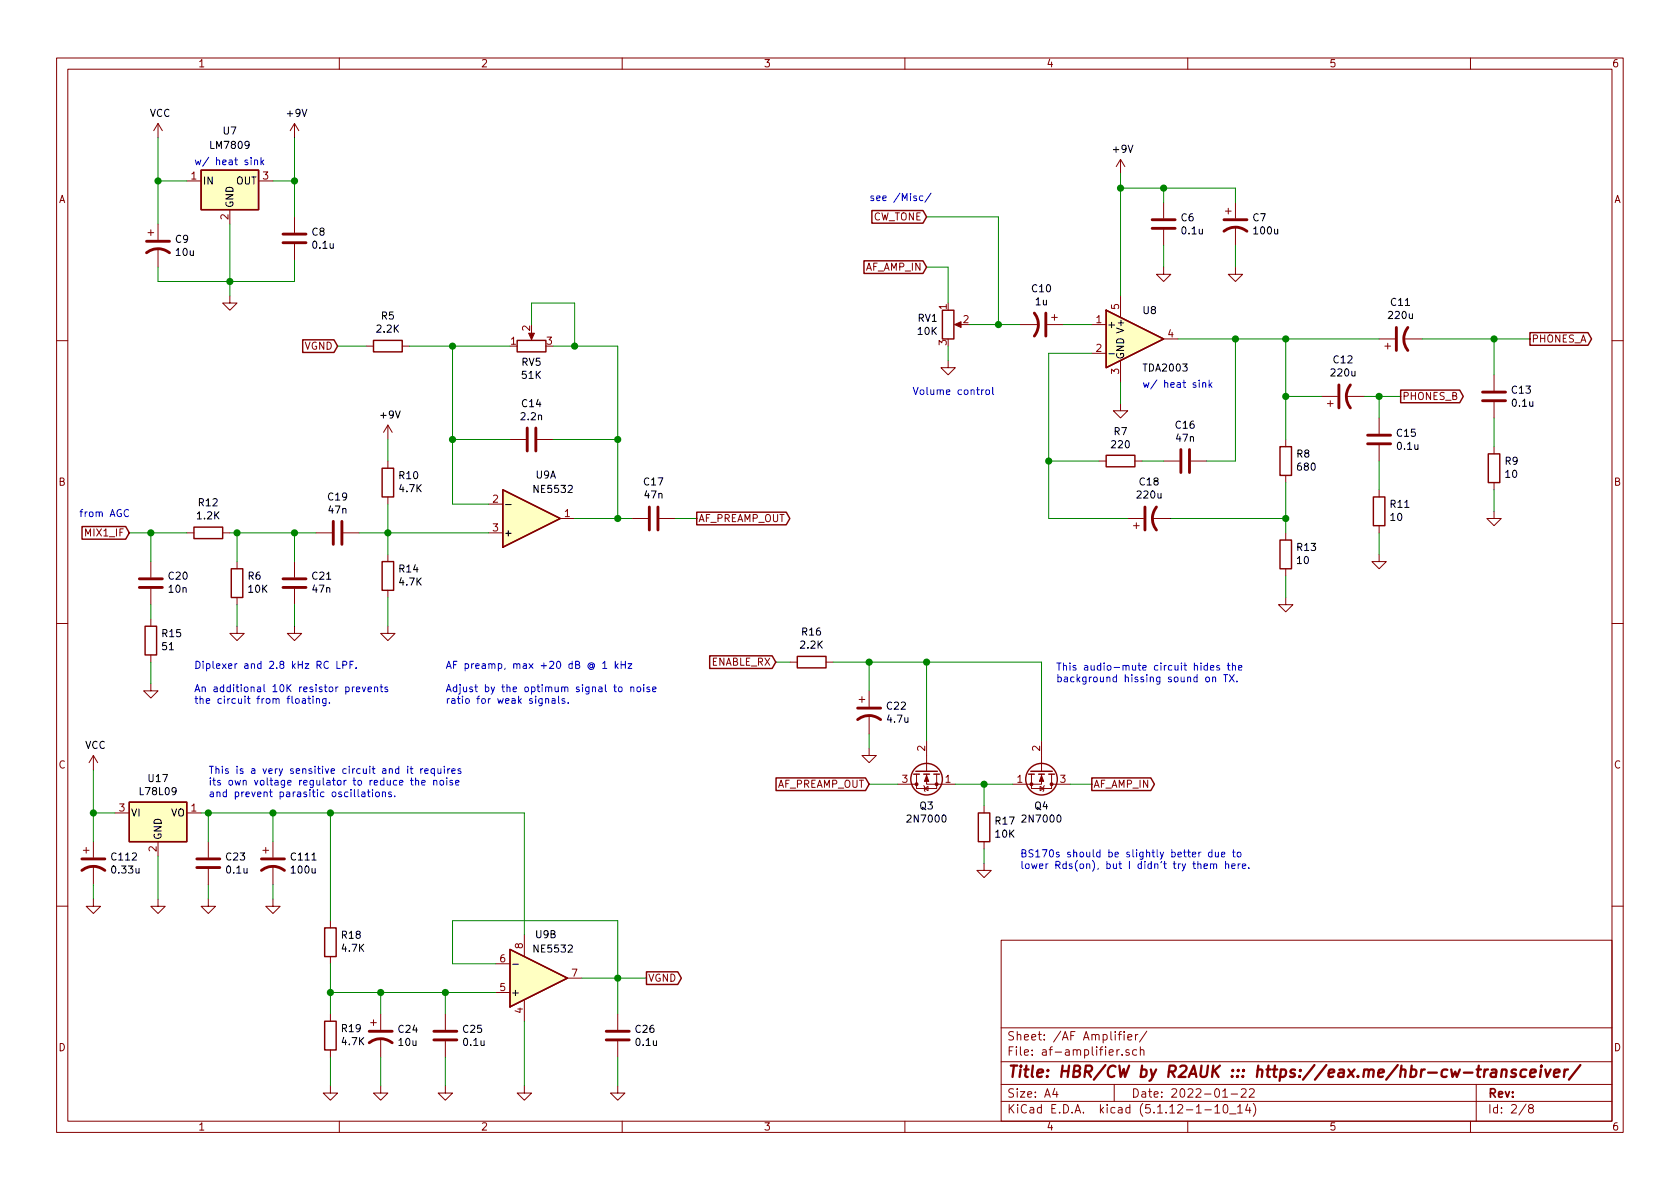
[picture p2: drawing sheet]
<svg xmlns="http://www.w3.org/2000/svg" width="297mm" height="210mm" viewBox="0 0 297 210" stroke-linecap="round" stroke-linejoin="round" font-family="sans-serif">
<g fill="none" stroke="#840000" stroke-width=".18">
<path d="M10 10.3h277v189.9h-277zM12 12.2h273v186.1h-273zM60 10.3v1.9M110 10.3v1.9M160 10.3v1.9M210 10.3v1.9M260 10.3v1.9M27.9 21.8v2.6M27.9 39.6v2.8M27.9 21.8l-.7 1.3M27.9 21.8l.8 1.3M33 32h2.6"/>
<path d="M40.6 37.1v2.5M45.7 32h2.6M52.1 21.8v2.6M52.1 38.3v2.8M52.1 21.8l-.8 1.3M52.1 21.8l.7 1.3M198.1 28.2v2.5M198.1 28.2l-.7 1.3M198.1 28.2l.8 1.3M205.7 35.8v2.8M216.7 37.3h1M217.2 36.8v1"/>
<path d="M218.4 35.8v2.8M26.2 41.1h1M26.7 40.6v1.1M27.9 43.9v3.3M40.6 52.3v1.3h1.3l-1.3 1.3-1.2-1.3h1.2M52.1 43.2v2.8M94 58.7v1M169.2 57.4h1M180.3 57.4h3.3M185.2 57.4h2.8M185.9 56.1h1M186.4 55.6v1"/>
<path d="M193 57.4h2.6M198.1 52.3v3.8M205.7 47.2v1.3h1.3l-1.3 1.3-1.2-1.3h1.2M205.7 59.9h2.6M205.7 40.6v2.8M218.4 47.2v1.3h1.3l-1.3 1.3-1.2-1.3h1.2M218.4 40.1v3.3M243.8 59.9h2.8M248.2 59.9h3.3M10 60.2h2M64.8 61.2h1.2M68.6 75.2l-.8 1.2"/>
<path d="M68.6 75.2v2.5M68.6 75.2l.7 1.2M71.1 61.2h1.3M90.2 77.7h2.8M95 77.7h2.8M167.6 63.7v1.3h1.3l-1.3 1.3-1.2-1.3h1.2M193 62.5h2.6M198.1 71.4v1.2h1.3l-1.3 1.3-1.3-1.3h1.3M198.1 63.7v3.9M227.3 77.7v1.3M233.7 70.1h2.8M234.7 71.4h1"/>
<path d="M235.2 70.9v1M238 70.1h3.3M243.8 73.9v2.8M243.8 78.7v2.8M244.9 61.2h1M245.4 60.7v1M264.2 66.3v2.8M264.2 71.1v2.8M264.2 79v1.3M285 60.2h2M26.7 99.3v2.8M33 94.2h1.3"/>
<path d="M39.4 94.2h1.2M41.9 99.3v1.3M52.1 99.3v2.8M55.9 94.2h2.8M60.7 94.2h2.8M68.6 81.5v1.3M68.6 87.9v1.2M68.6 98v1.3M86.4 94.2h2.5M86.4 89.1h2.5M99.1 91.7h2.5M111.8 91.7h2.8"/>
<path d="M116.6 91.7h2.8M194.3 81.5h1.3M199.4 91.7h2.8M200.4 93h1M200.7 81.5h1.2M200.9 92.5v1M203.7 91.7h3.3M205.7 81.5h2.8M210.6 81.5h2.8M227.3 84.1v1.2M227.3 94.2v1.3M243.8 98v1.3h1.3l-1.3 1.3-1.2-1.3h1.2"/>
<path d="M243.8 86.6v1.3M243.8 93v1.2M264.2 90.4v1.3h1.2l-1.2 1.3-1.3-1.3h1.3M264.2 85.3v1.3M10 110.3h2M26.7 104.1v2.8M26.7 109.5v1.2M26.7 115.8v1.3M41.9 110.7v1.3h1.3l-1.3 1.3-1.3-1.3h1.3M41.9 105.7v1.2M52.1 110.7v1.3h1.2l-1.2 1.3-1.3-1.3h1.3M52.1 104.1v2.8"/>
<path d="M68.6 110.7v1.3h1.2l-1.2 1.3-1.3-1.3h1.3M68.6 104.4v1.3M139.7 117.1h1.3M146 117.1h1.3M227.3 105.7v1.2h1.3l-1.3 1.3-1.2-1.3h1.2M227.3 100.6v1.2M285 110.3h2M16.5 133.6v2.5M16.5 133.6l-.8 1.3M16.5 133.6l.8 1.3M26.7 120.9v1.3h1.2l-1.2 1.2-1.3-1.2h1.3M151.9 123.7h1"/>
<path d="M152.4 123.2v1M153.7 132.3v1.3h1.2l-1.2 1.3-1.3-1.3h1.3M153.7 122.2v2.8M153.7 126.5v3.3M158.7 138.7h3.4M162.1 136.9v2.5h3.5v-2.5M163.3 138.9l.1 .2v.7l.2 .1M163.4 139.4l.7-.3v.7zM163.8 136.9v1.8h5.1M163.8 131.1v5.3M182.4 136.9v2.5h3.5v-2.5M183.9 139.1l.6 .3-.6 .4z"/>
<path d="M184.1 136.9v1.8h-5M184.1 131.1v5.3M184.7 138.9l-.2 .2v.7l-.1 .1M185.9 138.7h3.3M14.7 150.4h1M15.2 149.9v1M16.5 159v1.3h1.3l-1.3 1.2-1.3-1.2h1.3M16.5 148.8v2.8M16.5 153.2v3.3M20.3 143.8h2.6M27.9 159v1.3h1.3l-1.3 1.2-1.2-1.2h1.2M27.9 148.8v2.6"/>
<path d="M33 143.8h2.6M36.8 159v1.3h1.3l-1.3 1.2-1.2-1.2h1.2M36.8 148.8v2.8M36.8 153.7v2.8M46.5 150.4h1M47 149.9v1M48.3 159v1.3h1.2l-1.2 1.2-1.3-1.2h1.3M48.3 148.8v2.8M48.3 153.2v3.3M174 152.6v1.3h1.3l-1.3 1.3-1.3-1.3h1.3M174 142.5v1.3M174 148.8v1.3"/>
<path d="M10 160.2h2M58.4 162.8v1.3M58.4 169.2v1.2M58.4 179.3v1.3M67.3 179.3v2.8M78.7 179.3v2.8M87.6 175.5h2.6M87.6 170.4h2.6M92.7 165.3v3.9M92.7 176.8v3.8M100.3 173h2.6M109.2 179.3v2.8"/>
<path d="M177 166.3h108v32h-108zM285 160.2h2M58.4 192v1.3h1.3l-1.3 1.3-1.3-1.3h1.3M58.4 185.7v1.2M60 198.3v1.9M65.5 180.8h1M66 180.3v1.1M67.3 192v1.3h1.3l-1.3 1.3-1.3-1.3h1.3M67.3 183.6v3.3M78.7 192v1.3h1.3l-1.3 1.3-1.2-1.3h1.2M78.7 184.1v2.8M92.7 192v1.3h1.3l-1.3 1.3-1.3-1.3h1.3"/>
<path d="M109.2 192v1.3h1.3l-1.3 1.3-1.3-1.3h1.3M109.2 184.1v2.8M110 198.3v1.9M160 198.3v1.9M177 194.8h108M177 191.8h108M177 187.8h108M177 181.8h108M186.5 192.5l-.4 1h1M186.8 193v1M197 191.8v3M197.5 185.6v1"/>
<path d="M197.7 182.9h.6M197.9 185.6l-.3 .1-.1 .2M198.3 182.4l-.3 .1-.1 .1v1.3M198.4 186.5v.1M198.8 182.4v.2M198.8 182.9v1M199.4 183.4l.7-.1v-.3l-.5-.1-.2 .2 .1 .7h.6M199.6 185.7l-.3-.1-.2 .2v.2l.5 .2v.3h-.5M200.8 182.9v1M201 185.7l-.4-.1-.3 .3v.6l.3 .1 .4-.1M201.2 182.9l-.4 .3M201.6 185.7l.2-.1 .4 .1 .1 .9"/>
<path d="M201.6 185.1v1.5M202.8 182.3l-1.3 2M210 198.3v1.9M213 196.3h1.2M214.8 195.8l.4-.5v1.5M214.8 196.8h.9M216.2 194h.8M216.4 195.5l.3-.2a.94 .94 0 0 1 0 1.5l-.4-.3v-.6zM217.4 197h1.1M217.7 193.5h1.1M218.8 195.8l.5-.5v1.5M218.8 196.8h.9"/>
<path d="M219.5 192.7l.2-.2h.3l.3 .2v.3v.2l-.9 .8h.9M220.6 195.2l-.4 1.1h1M220.9 192.7l.2-.2h.4l.2 .2 .1 .3-1 1h1M221 195.8v1M221.6 195.1a1.71 1.71 0 0 1 0 2.3M260 198.3v1.9M261 191.8v6.5M269.8 195.2l-1.2 2M270.6 196l-.3-.2v-.2l.3-.3h.2l.3 .3-.1 .2-.6 .2a.48 .48 0 0 0-.1 .7l.3 .1 .4-.1a.48 .48 0 0 0-.2-.7"/>
</g>
<g fill="none" stroke="#840000" stroke-width=".41">
<path d="M263.1 189.1a.5 .5 0 0 0-.6 .4M263.8 189.2h.7v1.2M264.6 189.6l-.7 .1a.4 .4 0 0 0-.4 .3 .4 .4 0 0 0 .3 .4l.7-.1M265.6 189.3a.5 .5 0 0 1 .8 .1l-.1 1M265.6 189.1l-.2 1.3M268 189.2a.49 .49 0 0 0-.7 .3v.2l.5 .1 .2 .3-.3 .3-.6-.1M269.9 189.2a.68 .68 0 0 0-1 .3v.8l.2 .1 .6-.1M270.6 189.8l.9-.2v-.4l-.6-.1-.3 .3v.9l.2 .1 .5-.1M272.5 189.1l-.2 1.3M272.5 188.4v.2M273.2 189.1l.3 1.3 .7-1.3M274.8 189.8l.9-.2v-.4l-.6-.1-.3 .3v.9l.2 .1 .5-.1"/>
<path d="M276.7 189.1l-.2 1.3M277.2 189.1a.55 .55 0 0 0-.6 .4M279.4 188.3l-2 2.6"/>
</g>
<g fill="#ffffc2" stroke="#ffffc2" stroke-width=".18">
<path d="M35.6 30.1h10.1v7h-10.1z"/>
<path d="M22.9 141.9h10.1v6.9h-10.1z"/>
<path d="M195.6 54.9l10.1 5-10.1 5.1z"/>
<path d="M90.2 167.9l10.1 5.1-10.1 5z"/>
<path d="M88.9 86.6l10.2 5.1-10.2 5.1z"/>
</g>
<g fill="none" stroke="#840000" stroke-width=".25">
<path d="M35.6 30.1h10.1v7h-10.1zM154.2 37.2h9l.6 1.1-.6 1.2h-9zM152.8 46.1h10.4l.6 1.1-.6 1.2h-10.4zM166.6 54.9h2.1v5h-2.1zM195.6 54.9l10.1 5-10.1 5.1zM270.5 58.8h10.3l.6 1.1-.6 1.2h-10.3zM53.5 60.1h5.6l.6 1.1-.6 1.1h-5.6zM66 60.2h5.1v2h-5.1zM91.4 60.2h5.1v2h-5.1zM226.3 79h2v5.1h-2zM247.6 69h10.5l.6 1.1-.6 1.1h-10.5zM14.5 93.1h7.7l.7 1.1-.7 1.1h-7.7z"/>
<path d="M34.3 93.2h5.1v2h-5.1zM67.6 99.3h2v5.1h-2zM67.6 82.8h2v5.1h-2zM88.9 86.6l10.2 5.1-10.2 5.1zM123.2 90.6h15.8l.6 1.1-.6 1.1h-15.8zM195.6 80.5h5.1v2h-5.1zM226.3 95.5h2v5.1h-2zM242.8 87.9h2.1v5.1h-2.1zM263.1 80.3h2.1v5h-2.1zM25.7 110.7h2v5.1h-2zM40.9 100.6h2v5.1h-2zM125.5 116h11l.7 1.1-.7 1.1h-11z"/>
<path d="M141 116.1h5v2h-5zM137.2 137.6h15.8l.7 1.1-.7 1.1h-15.8zM161.5 136.9h1.1M161.9 136.4h3.8M163.3 136.9h1M165.1 136.9h1M181.9 136.9h1M182.2 136.4h3.9M183.6 136.9h1.1M185.4 136.9h1M193 137.6h10.5l.6 1.1-.6 1.1h-10.5zM22.9 141.9h10.1v6.9h-10.1z"/>
<path d="M173 143.8h2v5h-2zM57.4 164.1h2v5.1h-2zM90.2 167.9l10.1 5.1-10.1 5zM114.3 171.9h5.5l.7 1.1-.7 1.1h-5.5zM57.4 180.6h2v5.1h-2z"/>
<circle cx="163.8" cy="137.8" r="2.79"/>
<circle cx="184.1" cy="137.8" r="2.79"/>
</g>
<g fill="none" stroke="#840000" stroke-width=".51">
<path d="M203.7 38.9h4.1M216.4 38.9h4.1M25.9 44.7a3.3 3.3 0 0 1 4.1 0M25.9 42.7h4.1M50 42.9h4.1M50 41.4h4.1M182.9 55.4a3.3 3.3 0 0 1 0 4M184.9 55.4v4M203.7 40.4h4.1M216.4 40.9a3.3 3.3 0 0 1 4.1 0M246.9 57.9v4.1M248.9 57.9a3.3 3.3 0 0 0 0 4.1"/>
<path d="M93.2 75.7v4.1M94.7 75.7v4.1M208.8 79.5v4.1M210.3 79.5v4.1M236.7 68.1v4M238.8 68.1a3.3 3.3 0 0 0 0 4M241.8 78.5h4.1M241.8 77h4.1M262.1 70.9h4.1M262.1 69.3h4.1M58.9 92.2v4.1M60.5 92.2v4.1"/>
<path d="M114.8 89.7v4M116.3 89.7v4M202.4 89.7v4M204.5 89.7a3.3 3.3 0 0 0 0 4M24.6 102.4h4.1M24.6 103.9h4.1M50 102.4h4.1M50 103.9h4.1M151.6 127.2a3.3 3.3 0 0 1 4.1 0M151.6 125.2h4.1M14.5 153.9a3.3 3.3 0 0 1 4 0M14.5 151.9h4"/>
<path d="M34.8 151.9h4.1M34.8 153.4h4.1M46.2 153.9a3.3 3.3 0 0 1 4.1 0M46.2 151.9h4.1M65.3 184.4a3.3 3.3 0 0 1 4 0M65.3 182.4h4M76.7 182.4h4.1M76.7 183.9h4.1M107.2 182.4h4.1M107.2 183.9h4.1"/>
</g>
<g fill="#840000" stroke="#840000" stroke-width=".18">
<path d="M93.5 58.9h1l-.5 1.2z"/>
<path d="M184.1 137.2l.4 1h-.7z"/>
<path d="M163.8 137.2l.4 1h-.8z"/>
<path d="M168.8 57.4l1.1-.5v1z"/>
<circle cx="182.4" cy="138.7" r=".25"/>
<circle cx="185.9" cy="138.7" r=".25"/>
<circle cx="165.6" cy="138.7" r=".25"/>
<circle cx="162.1" cy="138.7" r=".25"/>
</g>
<path d="M196.1 62.6h1M89.4 89.2h1M90.7 170.5h.9M92 175.6l1.3 .4-1.3 .4M92.8 174.2v1" fill="none" stroke="#000" stroke-width=".18"/>
<g fill="none" stroke="#008400" stroke-width=".18">
<path d="M27.9 24.4v15.2M27.9 32h5.1M40.6 39.6v12.7M48.3 32h3.8M52.1 24.4v13.9M163.8 38.3h12.7v19.1M198.1 33.3h20.3v2.5M198.1 30.7v21.6M205.7 33.3v2.5M52.1 46v3.8h-24.2v-2.6M94 57.4v-3.8h7.6v7.6M163.8 47.2h3.8v6.4"/>
<path d="M171.4 57.4h8.9M188 57.4h5M205.7 43.4v3.8M208.3 59.9h35.5M218.4 59.9v21.6h-5M218.4 43.4v3.8M227.3 59.9v17.8M251.5 59.9h19M264.2 59.9v6.4M59.7 61.2h5.1M68.6 77.7v3.8M72.4 61.2h17.8"/>
<path d="M80 61.2v27.9h6.4M80 77.7h10.2M97.8 61.2h11.4v30.5M97.8 77.7h11.4M167.6 61.2v2.5M193 62.5h-7.6v29.2h14M198.1 67.6v3.8M227.3 70.1h6.4M241.3 70.1h6.3M243.8 70.1v3.8M264.2 73.9v5.1M22.9 94.2h10.1"/>
<path d="M26.7 94.2v5.1M40.6 94.2h15.3M41.9 94.2v5.1M52.1 94.2v5.1M63.5 94.2h22.9M68.6 89.1v8.9M101.6 91.7h10.2M119.4 91.7h3.8M185.4 81.5h8.9M201.9 81.5h3.8M207 91.7h20.3M227.3 85.3v8.9"/>
<path d="M243.8 81.5v5.1M243.8 94.2v3.8M264.2 86.6v3.8M26.7 106.9v2.6M26.7 117.1v3.8M41.9 106.9v3.8M52.1 106.9v3.8M68.6 105.7v5M137.2 117.1h2.5M147.3 117.1h36.8v14M153.7 117.1v5.1M163.8 117.1v14"/>
<path d="M227.3 101.8v3.9M16.5 136.1v12.7M153.7 138.7h5M153.7 129.8v2.5M168.9 138.7h10.2M174 138.7v3.8M189.2 138.7h3.8M16.5 156.5v2.5M16.5 143.8h3.8M27.9 151.4v7.6M35.6 143.8h57.1v21.5M36.8 143.8v5"/>
<path d="M36.8 156.5v2.5M48.3 143.8v5M48.3 156.5v2.5M58.4 143.8v19M174 150.1v2.5M58.4 170.4v8.9M58.4 175.5h29.2M67.3 175.5v3.8M78.7 175.5v3.8M87.6 170.4h-7.6v-7.6h29.2v16.5M102.9 173h11.4M58.4 186.9v5.1"/>
<path d="M67.3 186.9v5.1M78.7 186.9v5.1M92.7 180.6v11.4M109.2 186.9v5.1"/>
</g>
<g fill="none" stroke="#0000c2" stroke-width=".18">
<path d="M44.4 27.9v.1M44.4 28.3v.8M45 28.4l.2-.1h.3v.8M45 28.3v.8M46.2 27.9v1.2M46.3 28.6l.3 .5M46.6 28.3l-.4 .5M163.2 34.7l-.4-.1-.2 .3 .1 .5h.5M164.6 34.2l-1.1 1.6M173.9 68.9l-.3 .3M174.3 69.1l.2-.2 .4 .2 .1 .4-.2 .2-.3 .1-.2-.2zM175.5 68.5v1.1l.2 .2"/>
<path d="M212 67.2v.2M212 67.7v.8M212.6 67.8l.2-.1h.3l.1 .8M212.6 67.7v.8M213.8 67.2v1.3M213.9 68l.4 .5M214.3 67.7l-.5 .4M22.7 90.2a.6 .6 0 0 0-.8 .4 .6 .6 0 0 0 .6 .8l.2-.2M59.6 116.9v1.3h.6M60.6 117.6l.6-.1 .1-.4-.2-.2h-.5v1.3M61.9 117.5h.4M62.5 116.9h-.6v1.3"/>
<path d="M63 118.1v.1M106.6 117.3l.3-.4v1.3M106.6 118.2h.7M108.8 116.9v1.3M108.9 117.7l.4 .5M109.3 117.4l-.5 .5M109.8 116.9v1.3M109.8 117.5h.8M110.6 116.9v1.3M111 117.4h.7l-.7 .8h.7M213.2 119.9l.2-.2 .4 .2v.4l-.1 .2-.3 .1-.2-.2zM213.5 117.7h-.4l-.2 .2 .1 .6h.5"/>
<path d="M213.5 117.2v1.3M214 118.1l.6-.1v-.3h-.4l-.2 .2 .1 .6h.5M214.4 119.9l.2-.2 .3 .1v.8M214.4 119.7v.9M215.6 117.7h-.3l-.2 .2 .1 .1 .4 .2v.3h-.5M216.3 119.3h.7M216.7 119.3v1.3M217 117.7h.5M217.2 117.2v1.1l.3 .2M217.3 119.3l.9 1.3M217.9 117.8l.2-.1h.3v.8M217.9 117.2v1.3"/>
<path d="M218.2 119.3l-.9 1.3M219 118.1l.6-.1-.1-.3h-.3l-.2 .2v.6h.5M53.5 123.6h.4l.1 .8M54 123.8l-.4 .1-.2 .2 .1 .2h.5M54.4 123.5h.5M54.6 123.1v1.1l.3 .2M55.3 123.5v.9M56 123.7l.1-.2 .3 .1 .1 .8M56 123.5v.9M57.6 123.5v1.2l-.2 .1-.3-.1M57.6 123.6l-.3-.1-.3 .3 .1 .5h.5M58.2 124.3v.1"/>
<path d="M62.3 121.5v.8M62.7 121.5h-.3l-.1 .2M63 121.9l.6-.1v-.3h-.4l-.2 .2 .1 .6h.5M63.3 139.6v1.1l.2 .2M64.1 121.5l.2 .8 .3-.8M65.1 121.9l.6-.1-.1-.3h-.3l-.2 .2v.6h.5M65.1 139.6v1.1l.3 .2M66.2 121.6l.2-.1h.3l.1 .8M66.2 121.5v.8M67.2 121.5h.5M67.4 121.1v1l.3 .2M68.5 121.5h-.3l-.2 .2 .1 .1 .4 .2v.3h-.5"/>
<path d="M72.1 135.5v.1M72.1 135.9v.9M72.5 135.9h.5M72.6 138h.5M72.7 135.5v1.1l.3 .2M72.7 137.6v1.1l.4 .1M73.5 138.1l.2-.1h.3v.8M73.5 137.6v1.2M74.4 135.9v.9M74.6 138.4l.6-.1-.1-.3h-.3l-.2 .2v.6h.5M74.8 135.9l-.3 .1-.1 .2M75.1 136.3l.6-.1v-.2l-.4-.1-.2 .2 .1 .6h.5"/>
<path d="M76.7 138.1l.2-.1h.3v.8M76.7 138v.8M76.8 136l-.3-.1-.3 .3 .1 .5h.5M76.8 135.9v1.3M77.4 135.9l.1 .8 .3 .1 .2-.2M77.8 138.1l.2-.1 .4 .1v.5l-.1 .2h-.3l-.2-.1zM78 135.9v.9M78.6 135.5v.1M78.6 135.9v.9M79 137.6v.1M79 138v.8M79.2 135.9v.9"/>
<path d="M79.5 135.9l-.3 .3M79.9 136.3l.6-.1-.1-.2-.3-.1-.2 .2 .1 .6h.4M80 138h-.3l-.2 .2 .1 .1 .4 .2v.3h-.5M80.6 138.4l.6-.1-.1-.3h-.4l-.1 .2v.6h.5M81.5 136l-.3-.1-.2 .2 .1 .2 .4 .1v.3h-.5M96.5 123.7l.1-.2 .4 .1v.8M96.5 123.5v.9M97.6 123.6h.5v.8M98.1 123.8l-.4 .1-.1 .2v.2h.5M98.8 123.1v1.1l.1 .2M99.8 123.6l-.3-.1-.1 .2v.2l.4 .1v.3h-.4M100.5 124.3v.1"/>
<path d="M108.5 121.5h.5M108.7 121.1v1l.3 .2M109.4 121.6l.2-.1 .4 .1v.5l-.1 .2h-.3l-.2-.1zM111.5 121.6l.2-.1h.3l.1 .8M111.5 121.5v.8M112.7 121.5h.3l.3 .2-.1 .6h-.3l-.3-.2zM113.8 121.1v.1M113.8 121.5v.8M114.9 121.5h-.3l-.2 .2v.1l.5 .2v.3h-.5M115.4 121.9l.6-.1-.1-.3h-.3l-.2 .2v.6h.5M218.7 120.4v.2M64 140.1h.5v.8"/>
<path d="M64.5 140.4h-.4l-.2 .2 .1 .2h.5M64.9 140h.5M65.9 140v.9M66.5 140.1l.3-.1 .3 .3-.1 .5-.4 .1-.2-.2zM67.6 140.2l.2-.2 .3 .1v.8M67.6 140v.9M69.2 140.1l-.3-.1-.2 .2 .1 .2 .4 .1v.3h-.5M69.8 140.8v.1M211.8 152.9l.2-.2 .3 .1v.8M212 150.7v.8M212.3 150.7l-.3 .2M212.9 153.2l.6-.1-.1-.3-.3-.1-.2 .2v.6h.5"/>
<path d="M214 152.9l.2-.2 .3 .1 .1 .8M214 152.7v.9M214.3 150.7h-.4l-.2 .2 .1 .6h.5M214.3 150.3v1.2M214.6 152.9l.2-.2 .3 .1v.8M214.9 150.7v.8h.3l.2-.1M215.4 150.7v.8M216 151.1l.6-.1-.1-.3h-.3l-.2 .2v.6h.5M216.7 152.9l.2-.2 .3 .1v.8M216.7 152.3v1.3M217.8 153.2l.6-.1-.1-.3-.3-.1-.2 .2v.6h.5M217.9 150.7h.5"/>
<path d="M218.1 150.3v1.1l.3 .1M218.8 150.8l.2-.1 .4 .1v.5l-.1 .2h-.3l-.2-.1zM218.9 152.7v.9M219.3 152.7l-.4 .3M219.7 153.2l.6-.1-.1-.3-.4-.1-.1 .2v.6h.5M220.8 153.5v.1"/>
</g>
<g fill="#008400" stroke="#008400" stroke-width=".25">
<circle cx="27.9" cy="32" r=".51"/>
<circle cx="52.1" cy="32" r=".51"/>
<circle cx="52.1" cy="94.2" r=".51"/>
<circle cx="41.9" cy="94.2" r=".51"/>
<circle cx="40.6" cy="49.8" r=".51"/>
<circle cx="153.7" cy="117.1" r=".51"/>
<circle cx="36.8" cy="143.8" r=".51"/>
<circle cx="163.8" cy="117.1" r=".51"/>
<circle cx="109.2" cy="91.7" r=".51"/>
<circle cx="174" cy="138.7" r=".51"/>
<circle cx="48.3" cy="143.8" r=".51"/>
<circle cx="176.5" cy="57.4" r=".51"/>
<circle cx="26.7" cy="94.2" r=".51"/>
<circle cx="227.3" cy="70.1" r=".51"/>
<circle cx="67.3" cy="175.5" r=".51"/>
<circle cx="58.4" cy="175.5" r=".51"/>
<circle cx="198.1" cy="33.3" r=".51"/>
<circle cx="205.7" cy="33.3" r=".51"/>
<circle cx="58.4" cy="143.8" r=".51"/>
<circle cx="109.2" cy="77.7" r=".51"/>
<circle cx="80" cy="77.7" r=".51"/>
<circle cx="80" cy="61.2" r=".51"/>
<circle cx="68.6" cy="94.2" r=".51"/>
<circle cx="109.2" cy="173" r=".51"/>
<circle cx="78.7" cy="175.5" r=".51"/>
<circle cx="101.6" cy="61.2" r=".51"/>
<circle cx="218.4" cy="59.9" r=".51"/>
<circle cx="264.2" cy="59.9" r=".51"/>
<circle cx="227.3" cy="59.9" r=".51"/>
<circle cx="227.3" cy="91.7" r=".51"/>
<circle cx="243.8" cy="70.1" r=".51"/>
<circle cx="185.4" cy="81.5" r=".51"/>
<circle cx="16.5" cy="143.8" r=".51"/>
</g>
<text font-size="2.8" fill="#840000" x="178" y="190.5">Title: HBR/CW by R2AUK ::: https://eax.me/hbr-cw-transceiver/</text>
<g font-size="2.1" fill="#840000">
<text x="178" y="184">Sheet: /AF Amplifier/</text>
<text x="178" y="186.7">File: af-amplifier.sch</text>
<text x="178" y="196.9">KiCad E.D.A. kicad (5.1.12-1-10_14)</text>
<text x="178" y="194.1">Size: A4</text>
<text x="200" y="194.1">Date: 2022-01-22</text>
<text x="263" y="194.1">Rev:</text>
<text x="263" y="196.9">Id: 2/8</text>
</g>
<g font-size="1.8" fill="#840000">
<text x="35" y="11.9">1</text>
<text x="85" y="11.9">2</text>
<text x="135" y="11.9">3</text>
<text x="185" y="11.9">4</text>
<text x="235" y="11.9">5</text>
<text x="285" y="11.9">6</text>
<text x="10.4" y="35.9">A</text>
<text x="33.8" y="31.7">1</text>
<text x="46.5" y="31.7">3</text>
<text x="285.4" y="35.9">A</text>
<text x="40.4" y="38.8" transform="rotate(-90 40.4 38.8)">2</text>
<text x="154.2" y="39">CW_TONE</text>
<text x="153" y="47.9">AF_AMP_IN</text>
<text x="93.7" y="58.5" transform="rotate(-90 93.7 58.5)">2</text>
<text x="167.4" y="54.7" transform="rotate(-90 167.4 54.7)">1</text>
<text x="170.3" y="57.1">2</text>
<text x="193.8" y="57.1">1</text>
<text x="197.9" y="54.7" transform="rotate(-90 197.9 54.7)">5</text>
<text x="206.5" y="59.7">4</text>
<text x="53.8" y="61.8">VGND</text>
<text x="90.3" y="61">1</text>
<text x="96.7" y="61">3</text>
<text x="167.4" y="61.1" transform="rotate(-90 167.4 61.1)">3</text>
<text x="193.8" y="62.2">2</text>
<text x="270.8" y="60.6">PHONES_A</text>
<text x="197.9" y="66.1" transform="rotate(-90 197.9 66.1)">3</text>
<text x="247.9" y="70.7">PHONES_B</text>
<text x="10.4" y="85.9">B</text>
<text x="87.1" y="88.9">2</text>
<text x="285.4" y="85.9">B</text>
<text x="15.4" y="94.9">MIX1_IF</text>
<text x="87.1" y="94">3</text>
<text x="99.8" y="91.4">1</text>
<text x="123.4" y="92.3">AF_PREAMP_OUT</text>
<text x="125.7" y="117.7">ENABLE_RX</text>
<text x="10.4" y="135.9">C</text>
<text x="163.6" y="132.8" transform="rotate(-90 163.6 132.8)">2</text>
<text x="183.9" y="132.8" transform="rotate(-90 183.9 132.8)">2</text>
<text x="285.4" y="135.9">C</text>
<text x="21.1" y="143.5">3</text>
<text x="33.8" y="143.5">1</text>
<text x="137.3" y="139.3">AF_PREAMP_OUT</text>
<text x="159.5" y="138.4">3</text>
<text x="167.2" y="138.4">1</text>
<text x="179.9" y="138.4">1</text>
<text x="187.5" y="138.4">3</text>
<text x="193.3" y="139.3">AF_AMP_IN</text>
<text x="27.7" y="150.6" transform="rotate(-90 27.7 150.6)">2</text>
<text x="92.5" y="167.7" transform="rotate(-90 92.5 167.7)">8</text>
<text x="88.4" y="170.2">6</text>
<text x="101.1" y="172.7">7</text>
<text x="114.6" y="173.6">VGND</text>
<text x="88.4" y="175.3">5</text>
<text x="92.5" y="179.2" transform="rotate(-90 92.5 179.2)">4</text>
<text x="10.4" y="185.9">D</text>
<text x="285.4" y="185.9">D</text>
<text x="35" y="199.9">1</text>
<text x="85" y="199.9">2</text>
<text x="135" y="199.9">3</text>
<text x="185" y="199.9">4</text>
<text x="235" y="199.9">5</text>
<text x="285" y="199.9">6</text>
</g>
<g font-size="1.8">
<text x="26.5" y="20.7">VCC</text>
<text x="39.5" y="23.8">U7</text>
<text x="50.9" y="20.7">+9V</text>
<text x="37.4" y="26.3">LM7809</text>
<text x="196.9" y="27">+9V</text>
<text x="35.8" y="32.6">IN</text>
<text x="41.7" y="32.6">OUT</text>
<text x="41.3" y="36.8" transform="rotate(-90 41.3 36.8)">GND</text>
<text x="55.2" y="41.7">C8</text>
<text x="208.9" y="39.1">C6</text>
<text x="209.1" y="41.4">0.1u</text>
<text x="221.6" y="39.1">C7</text>
<text x="221.8" y="41.4">100u</text>
<text x="31.1" y="42.9">C9</text>
<text x="31.2" y="45.3">10u</text>
<text x="55.4" y="44">0.1u</text>
<text x="182.5" y="51.7">C10</text>
<text x="183.1" y="54">1u</text>
<text x="66.7" y="58.8">2.2K</text>
<text x="67.5" y="56.5">R5</text>
<text x="162.3" y="56.9">RV1</text>
<text x="162.3" y="59.2">10K</text>
<text x="195.7" y="58">+</text>
<text x="202.2" y="55.5">U8</text>
<text x="245.6" y="56.4">220u</text>
<text x="246" y="54.1">C11</text>
<text x="92.3" y="64.7">RV5</text>
<text x="198.8" y="63.6" transform="rotate(-90 198.8 63.6)">GND V+</text>
<text x="202.3" y="65.7">TDA2003</text>
<text x="235.8" y="64.3">C12</text>
<text x="92.3" y="67">51K</text>
<text x="235.5" y="66.6">220u</text>
<text x="267.4" y="69.6">C13</text>
<text x="267.5" y="71.9">0.1u</text>
<text x="67.4" y="74">+9V</text>
<text x="92.2" y="74.3">2.2n</text>
<text x="92.4" y="72">C14</text>
<text x="197" y="77">R7</text>
<text x="207.9" y="75.8">C16</text>
<text x="247" y="77.2">C15</text>
<text x="196.6" y="79.3">220</text>
<text x="208" y="78.1">47n</text>
<text x="229.3" y="80.9">R8</text>
<text x="229.5" y="83.2">680</text>
<text x="247.2" y="79.5">0.1u</text>
<text x="266.1" y="82.2">R9</text>
<text x="35.2" y="89.5">R12</text>
<text x="58.1" y="88.5">C19</text>
<text x="70.6" y="84.7">R10</text>
<text x="70.7" y="87">4.7K</text>
<text x="94.6" y="87.2">NE5532</text>
<text x="94.8" y="84.6">U9A</text>
<text x="113.9" y="85.8">C17</text>
<text x="114" y="88.2">47n</text>
<text x="201.2" y="88.2">220u</text>
<text x="201.5" y="85.8">C18</text>
<text x="245.9" y="89.8">R11</text>
<text x="266.2" y="84.5">10</text>
<text x="35" y="91.8">1.2K</text>
<text x="58.2" y="90.8">47n</text>
<text x="89" y="94.9">+</text>
<text x="245.9" y="92.1">10</text>
<text x="70.6" y="101.2">R14</text>
<text x="229.4" y="97.4">R13</text>
<text x="229.4" y="99.7">10</text>
<text x="29.9" y="102.5">C20</text>
<text x="29.9" y="104.8">10n</text>
<text x="43.9" y="102.5">R6</text>
<text x="44" y="104.8">10K</text>
<text x="55.3" y="102.5">C21</text>
<text x="55.3" y="104.8">47n</text>
<text x="70.7" y="103.6">4.7K</text>
<text x="28.7" y="112.7">R15</text>
<text x="141.9" y="112.4">R16</text>
<text x="28.8" y="115">51</text>
<text x="141.6" y="114.7">2.2K</text>
<text x="156.9" y="125.5">C22</text>
<text x="157" y="127.8">4.7u</text>
<text x="15" y="132.4">VCC</text>
<text x="24.9" y="140.6">L78L09</text>
<text x="26.3" y="138.3">U17</text>
<text x="162.7" y="143.1">Q3</text>
<text x="183" y="143.1">Q4</text>
<text x="23.1" y="144.4">VI</text>
<text x="28.6" y="148.6" transform="rotate(-90 28.6 148.6)">GND</text>
<text x="30.2" y="144.4">VO</text>
<text x="160.7" y="145.5">2N7000</text>
<text x="176" y="145.8">R17</text>
<text x="176" y="148.1">10K</text>
<text x="181.1" y="145.5">2N7000</text>
<text x="19.8" y="152.2">C112</text>
<text x="19.9" y="154.5">0.33u</text>
<text x="40" y="152.2">C23</text>
<text x="40.2" y="154.5">0.1u</text>
<text x="51.6" y="152.2">C111</text>
<text x="51.6" y="154.5">100u</text>
<text x="60.5" y="166">R18</text>
<text x="94.8" y="165.9">U9B</text>
<text x="60.6" y="168.3">4.7K</text>
<text x="93.3" y="171.5" transform="rotate(-90 93.3 171.5)">V+</text>
<text x="94.6" y="168.4">NE5532</text>
<text x="90.3" y="176.1">+</text>
<text x="60.5" y="182.5">R19</text>
<text x="60.6" y="184.8">4.7K</text>
<text x="70.5" y="182.6">C24</text>
<text x="70.6" y="185">10u</text>
<text x="81.9" y="182.6">C25</text>
<text x="82.1" y="185">0.1u</text>
<text x="112.4" y="182.6">C26</text>
<text x="112.5" y="185">0.1u</text>
</g>
<g font-size="1.8" fill="#0000c2">
<text x="34.3" y="29.2">w/ heat sink</text>
<text x="153.7" y="35.6">see /Misc/</text>
<text x="161.3" y="69.8">Volume control</text>
<text x="201.9" y="68.6">w/ heat sink</text>
<text x="14" y="91.4">from AGC</text>
<text x="34.3" y="118.3">Diplexer and 2.8 kHz RC LPF.</text>
<text x="78.7" y="118.3">AF preamp, max +20 dB @ 1 kHz</text>
<text x="186.7" y="118.6">This audio-mute circuit hides the</text>
<text x="34.3" y="122.4">An additional 10K resistor prevents</text>
<text x="34.3" y="124.5">the circuit from floating.</text>
<text x="78.7" y="122.4">Adjust by the optimum signal to noise</text>
<text x="78.7" y="124.5">ratio for weak signals.</text>
<text x="186.7" y="120.6">background hissing sound on TX.</text>
<text x="36.8" y="136.8">This is a very sensitive circuit and it requires</text>
<text x="36.8" y="138.9">its own voltage regulator to reduce the noise</text>
<text x="36.8" y="141">and prevent parasitic oscillations.</text>
<text x="180.3" y="151.6">BS170s should be slightly better due to</text>
<text x="180.3" y="153.7">lower Rds(on), but I didnt try them here.</text>
</g>
</svg>
